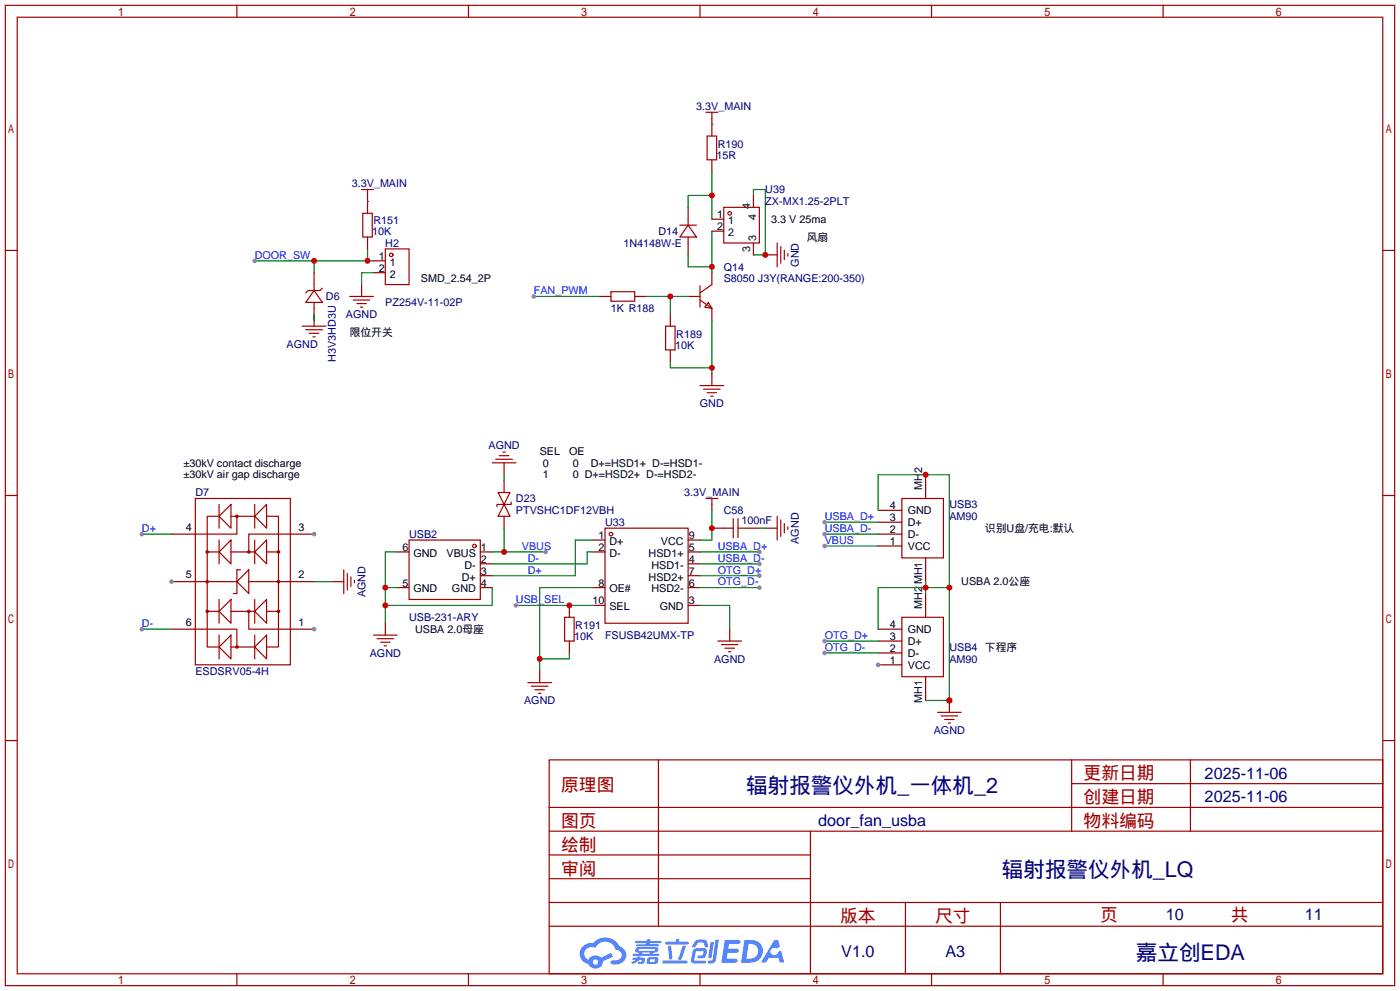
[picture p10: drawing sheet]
<svg xmlns="http://www.w3.org/2000/svg" width="299mm" height="212mm" viewBox="0 0 299 212" stroke-linecap="round" stroke-linejoin="round" font-family="sans-serif">
<g fill="none" stroke="#a10000" stroke-width=".25">
<path d="M1.1 1.1h297.2v209.6h-297.2zM3.7 3.7h292.1v204.5h-292.1zM50.7 1.1v2.6M100.2 1.1v2.6M149.7 1.1v2.6M199.3 1.1v2.6M248.8 1.1v2.6M1.1 53.5h2.6M295.8 53.5h2.5M1.1 105.9h2.6M295.8 105.9h2.5M1.1 158.3h2.6"/>
<path d="M295.8 158.3h2.5M117.5 162.4h178.3v45.8h-178.3zM117.5 177.7h178.3M117.5 172.6h178.3M140.8 162.4v35.6M173.4 177.7v30.5M229.2 162.4v15.3M229.2 167.5h66.6M254.6 162.4v15.3M117.5 182.8h55.9M117.5 198h178.3M117.5 192.9h178.3"/>
<path d="M117.5 187.8h55.9M193.7 192.9v15.3M214 192.9v15.3M50.7 208.2v2.5M100.2 208.2v2.5M149.7 208.2v2.5M199.3 208.2v2.5M248.8 208.2v2.5"/>
</g>
<g fill="#5487ff">
<path d="M155 200.9h2.7a.48 .48 0 0 1 .7 .4 .48 .48 0 0 1-.7 .5h-1.8l-.1 1h1.9a.43 .43 0 0 1 .4 .5 .43 .43 0 0 1-.5 .4l-2-.1-.2 1.3h1.7a.45 .45 0 0 1 .6 .2 .45 .45 0 0 1-.1 .6l-3.3 .1z"/>
<path d="M165.6 201h.8l.4 1.4-.7 .4a.84 .84 0 0 0-1.2 .2 .84 .84 0 0 0 .3 1.2 .84 .84 0 0 0 1.2-.4l.1-.3 .6-.3 .7 2.5h-1l-.3-1h-2.1l-.6 1h-1z"/>
<path d="M152 201.4h.7l-.5 3.2a.36 .36 0 0 1-.4 .3 .36 .36 0 0 1-.3-.4z"/>
<path d="M153 200.9h.8l-.7 4.3a1.13 1.13 0 0 1-1.7 .6l.1-.4 .8-.1 .1-.2z"/>
<path d="M148.7 201.2l.7-.3 1-.1a.77 .77 0 0 1 .8 .6l.3 .9-.1 .2h-.6l-.3-.9-.2-.1h-.9l-.7 1h-.7v-.2z"/>
<path d="M148.3 203l.5-.3h1.7a.81 .81 0 0 1 .7 .5 .81 .81 0 0 1-.1 .9 .81 .81 0 0 1-1 .8h-.6a.32 .32 0 0 1-.3-.4 .32 .32 0 0 1 .3-.3h.8l.2-.9-1.6 .1-.4 1.9h2.2a.32 .32 0 0 1 .3 .4 .32 .32 0 0 1-.4 .3h-2.2l-.5-.4-.1-.5z"/>
<path d="M141.7 205.3h5.1a.33 .33 0 0 1 .3 .4 .33 .33 0 0 1-.4 .3h-4.8l-.2-.2z"/>
<path d="M146 202.1h.7l-.6 2.1a.98 .98 0 0 1-.7 1l-.3-.3z"/>
<path d="M142.8 202.2h.7l.3 2.6a.34 .34 0 0 1-.3 .3 .34 .34 0 0 1-.3-.2z"/>
<path d="M142.4 201.3h2.1l.3-.6h.5l-.1 .6h1.8a.32 .32 0 0 1 .3 .3 .32 .32 0 0 1-.3 .3h-4.5l-.2-.1z"/>
<path d="M135.3 204.7h1l.1-.2h.6l-.1 .2h.9a.82 .82 0 0 1-.6 1.3h-.7v-.4h.7l.1-.4a.68 .68 0 0 0-1 .4l-1.1 .5-.2-.5 1-.4h-.7z"/>
<path d="M135.9 201.1h2.4l.1-.3h.7v.3h2.1l.3 .3-.3 .2h-2.2l-.1 .3h1.9l.2 .2-.2 .2h-4.6l-.1-.4h2.1v-.3h-2.2l-.2-.1z"/>
<path d="M159.2 200.9l-.7 4.9h1.7a2.5 2.5 0 0 0 3-2.5 2.5 2.5 0 0 0-3.1-2.4zM160.1 201.8a1.61 1.61 0 0 1 2.1 1.4 1.61 1.61 0 0 1-1.9 1.7h-.6z"/>
<path d="M136 202.7a.55 .55 0 0 0-.1 .7 .55 .55 0 0 0 .7 .2l.1 .3h-1.4v.4h5.5l.3-.2-.3-.2h-1.1l.1-.3a.7 .7 0 0 0 .9-.2 .7 .7 0 0 0 0-.9h-4.2zM136.6 202.9h3.4l.1 .1-.2 .2h-3.2zM137.4 203.6h1.7l-.2 .3h-1.4z"/>
<path d="M138.5 204.8a1.05 1.05 0 0 0 0 1.2 2.91 2.91 0 0 0 2.1-.2 .98 .98 0 0 0 .1-1.1l-1.7-.1zM139.1 205.1h.8l.1 .3-.2 .2h-.8z"/>
<path d="M124.7 202.2a2.23 2.23 0 0 0-.6 2.3 2.23 2.23 0 0 0 1.8 1.6 1.58 1.58 0 0 0 1.8 1 1.58 1.58 0 0 0 1.2-1.6l2.2-1-.4-.8-2.1 1a1.65 1.65 0 0 0-2.7 .5 1.47 1.47 0 0 1-.7-2.1 1.47 1.47 0 0 1 2.2-.4 2.3 2.3 0 0 1 2.3-1.4 2.3 2.3 0 0 1 2 1.8 1.12 1.12 0 0 1 1.3 1 1.12 1.12 0 0 1-1.1 1.2h-.7a.45 .45 0 0 0-.6 .3 .45 .45 0 0 0 .4 .6 2.21 2.21 0 0 0 2.3-.6 2.21 2.21 0 0 0 .5-2.3 2.13 2.13 0 0 0-1.4-1 3.3 3.3 0 0 0-5.5-.7l-1.2 .1zM126.8 205.7a.6 .6 0 0 1 1.2 0 .6 .6 0 0 1-1.2 0z"/>
</g>
<path d="M77.3 60.8v2.6" fill="none" stroke="#870000" stroke-width=".25"/>
<path d="M74.8 63.4h5.1M75.6 64.1h3.5M76.3 64.9h2.1M77.1 65.7h.5" fill="none" stroke="#a10000" stroke-width=".25"/>
<path d="M54.5 55.8h25.4M67.2 55.8v2.5M78.6 53.2v2.6" fill="none" stroke="#008700" stroke-width=".25"/>
<g fill="#c00">
<circle cx="78.6" cy="55.8" r=".63"/>
<circle cx="67.2" cy="55.8" r=".63"/>
</g>
<circle cx="54.5" cy="55.8" r=".51" fill="#999"/>
<g fill="none" stroke="#a10000" stroke-width=".25">
<path d="M77.3 40.5h2.6M77.6 45.6h2v5.1h-2zM78.6 40.5v1.3M82.4 53.2h5.1v7.6h-5.1zM64.6 69.7h5.1M65.4 70.5h3.6M66.2 71.2h2M66.9 72h.5M67.2 62.1l1.8 2.5h-3.6zM67.2 60.8v1.3M67.2 64.6v1.3M69 61.6l-.5 .5h-2.6l-.5 .5"/>
<path d="M130.7 62.4h5.1v2h-5.1zM149.7 64.1l2.6 1.8M149.7 61.1v4.6M151.5 64.6l.8 1.3-1.6-.2zM152.3 60.8l-2.6 1.8"/>
<circle cx="83.7" cy="54.5" r=".38"/>
</g>
<path d="M67.2 58.3v2.5M78.6 41.8v3.8M78.6 50.7v2.5M79.9 55.8h2.5M79.9 58.3h2.5M152.3 58.3v2.5M67.2 65.9v3.8M128.1 63.4h2.6M135.8 63.4h2.5M147.2 63.4h2.5M152.3 65.9v2.6" fill="none" stroke="#870000" stroke-width=".25"/>
<path d="M78.6 43.1h.1M79.9 58.3h-2.6v2.5M67.2 67.2v1.3M138.3 63.4h8.9M143.4 63.4v3.8" fill="none" stroke="#008700" stroke-width=".25"/>
<circle cx="143.4" cy="63.4" r=".63" fill="#c00"/>
<path d="M142.4 69.7h2v5.1h-2z" fill="none" stroke="#a10000" stroke-width=".25"/>
<path d="M143.4 67.2v2.5M143.4 74.8v2.5" fill="none" stroke="#870000" stroke-width=".25"/>
<path d="M143.4 77.3v1.3h8.9M152.3 68.5v11.4" fill="none" stroke="#008700" stroke-width=".25"/>
<circle cx="152.3" cy="78.6" r=".63" fill="#c00"/>
<path d="M114.2 63.4h13.9" fill="none" stroke="#008700" stroke-width=".25"/>
<circle cx="114.2" cy="63.4" r=".51" fill="#999"/>
<path d="M147.2 44.3v2.6M147.2 51.9v2.6" fill="none" stroke="#870000" stroke-width=".25"/>
<path d="M145.4 48.1h3.6M147.2 48.1l1.8 2.6h-3.6zM147.2 46.9v1.2M147.2 50.7v1.2" fill="none" stroke="#a10000" stroke-width=".25"/>
<path d="M147.2 54.5v2.5h5.1M152.3 49.4v8.9M161.2 41.8v-1.3h2.5v14h-2.5" fill="none" stroke="#008700" stroke-width=".25"/>
<circle cx="152.3" cy="57" r=".63" fill="#c00"/>
<path d="M152.3 25.3v1.2M163.7 54.5h2.5" fill="none" stroke="#870000" stroke-width=".25"/>
<path d="M151 24h2.5M152.3 24v1.3" fill="none" stroke="#a10000" stroke-width=".25"/>
<circle cx="163.7" cy="54.5" r=".63" fill="#c00"/>
<path d="M151.3 29.1h2v5.1h-2zM166.2 51.9v5.1M167 52.7v3.6M167.8 53.5v2M168.5 54.2v.5M149.7 82.4h5.1M150.5 83.2h3.6M151.3 83.9h2M152 84.7h.5" fill="none" stroke="#a10000" stroke-width=".25"/>
<path d="M152.3 26.5v2.6M152.3 34.2v2.5M152.3 79.9v2.5" fill="none" stroke="#870000" stroke-width=".25"/>
<path d="M152.3 26.5h.1M152.3 36.7v10.2M152.3 41.8h-5.1v2.5" fill="none" stroke="#008700" stroke-width=".25"/>
<circle cx="152.3" cy="41.8" r=".63" fill="#c00"/>
<g fill="none" stroke="#870000" stroke-width=".25">
<path d="M85 118h2.5M102.7 118h2.6M187.8 109.1h5.1M187.8 111.6h5.1M187.8 114.2h5.1M187.8 116.7h5.1M198 101.5v5.1M198 119.3v5M85 125.6h2.5M102.7 120.5h2.6M102.7 123.1h2.6M102.7 125.6h2.6"/>
<path d="M187.8 134.5h5.1M187.8 137h5.1M187.8 139.6h5.1M198 126.9v5.1M187.8 142.1h5.1M198 144.7v5"/>
</g>
<g fill="none" stroke="#a10000" stroke-width=".25">
<path d="M87.5 115.4h15.2v12.7h-15.2zM192.9 106.6h8.9v12.7h-8.9z"/>
<circle cx="101.5" cy="116.7" r=".38"/>
</g>
<circle cx="187.8" cy="142.1" r=".51" fill="#999"/>
<g fill="none" stroke="#a10000" stroke-width=".25">
<path d="M129.4 112.9h17.8v20.3h-17.8zM192.9 132h8.9v12.7h-8.9z"/>
<circle cx="130.7" cy="114.2" r=".38"/>
</g>
<path d="M126.9 115.4h2.5M126.9 118h2.5M147.2 115.4h2.5M147.2 118h2.5M126.9 125.6h2.5M126.9 129.4h2.5M147.2 125.6h2.5M147.2 129.4h2.5M147.2 120.5h2.5M147.2 123.1h2.5" fill="none" stroke="#870000" stroke-width=".25"/>
<path d="M187.8 109.1v-7.6h15.3v48.2h-5.1M198 124.3v2.6M203.1 125.6h-15.3v8.9" fill="none" stroke="#008700" stroke-width=".25"/>
<g fill="#c00">
<circle cx="198" cy="125.6" r=".63"/>
<circle cx="203.1" cy="125.6" r=".63"/>
<circle cx="203.1" cy="149.7" r=".63"/>
<circle cx="198" cy="101.5" r=".63"/>
</g>
<path d="M85 118h-2.6v15.2M82.4 125.6h2.6M105.3 125.6v3.8h-22.9" fill="none" stroke="#008700" stroke-width=".25"/>
<g fill="#c00">
<circle cx="82.4" cy="125.6" r=".63"/>
<circle cx="82.4" cy="129.4" r=".63"/>
</g>
<path d="M82.4 133.2v2.6" fill="none" stroke="#870000" stroke-width=".25"/>
<path d="M79.9 135.8h5.1M80.6 136.5h3.6M81.4 137.3h2M82.2 138h.5" fill="none" stroke="#a10000" stroke-width=".25"/>
<path d="M105.3 118h11.4M107.8 112.9v5.1" fill="none" stroke="#008700" stroke-width=".25"/>
<circle cx="107.8" cy="118" r=".63" fill="#c00"/>
<circle cx="116.7" cy="118" r=".51" fill="#999"/>
<path d="M126.9 118h-1.3v2.5h-20.3M126.9 115.4h-3.8v7.7h-17.8M149.7 118h12.7" fill="none" stroke="#008700" stroke-width=".25"/>
<circle cx="162.4" cy="118" r=".51" fill="#999"/>
<path d="M149.7 120.5h12.7" fill="none" stroke="#008700" stroke-width=".25"/>
<circle cx="162.4" cy="120.5" r=".51" fill="#999"/>
<path d="M149.7 123.1h12.7" fill="none" stroke="#008700" stroke-width=".25"/>
<circle cx="162.4" cy="123.1" r=".51" fill="#999"/>
<path d="M149.7 125.6h12.7" fill="none" stroke="#008700" stroke-width=".25"/>
<circle cx="162.4" cy="125.6" r=".51" fill="#999"/>
<path d="M176.4 137h11.4" fill="none" stroke="#008700" stroke-width=".25"/>
<circle cx="176.4" cy="137" r=".51" fill="#999"/>
<path d="M176.4 139.6h11.4" fill="none" stroke="#008700" stroke-width=".25"/>
<circle cx="176.4" cy="139.6" r=".51" fill="#999"/>
<path d="M176.4 114.2h11.4" fill="none" stroke="#008700" stroke-width=".25"/>
<circle cx="176.4" cy="114.2" r=".51" fill="#999"/>
<path d="M176.4 111.6h11.4" fill="none" stroke="#008700" stroke-width=".25"/>
<circle cx="176.4" cy="111.6" r=".51" fill="#999"/>
<path d="M203.1 149.7v2.6" fill="none" stroke="#870000" stroke-width=".25"/>
<circle cx="203.1" cy="149.7" r=".63" fill="#c00"/>
<path d="M151 106.6h2.5M152.3 106.6v1.2M153.5 137h5.1M154.3 137.8h3.6M155.1 138.6h2M155.8 139.3h.5M200.5 152.3h5.1M201.3 153h3.6M202.1 153.8h2M202.8 154.6h.5" fill="none" stroke="#a10000" stroke-width=".25"/>
<path d="M152.3 109.1v6.3h-2.6M149.7 129.4h6.4v5.1" fill="none" stroke="#008700" stroke-width=".25"/>
<path d="M152.3 107.8v1.3M152.3 112.9h2.5M159.9 112.9h2.5M156.1 134.5v2.5" fill="none" stroke="#870000" stroke-width=".25"/>
<circle cx="152.3" cy="112.9" r=".63" fill="#c00"/>
<path d="M154.8 112.9h2M156.8 110.9v4M157.9 110.9v4M157.9 112.9h2M166.2 110.4v5M167 111.1v3.6M167.8 111.9v2M168.5 112.6v.6" fill="none" stroke="#a10000" stroke-width=".25"/>
<path d="M163.7 112.9h2.5" fill="none" stroke="#870000" stroke-width=".25"/>
<path d="M162.4 112.9h1.3M121.8 139.6v1.2h-6.4M126.9 125.6h-11.5v17.8" fill="none" stroke="#008700" stroke-width=".25"/>
<circle cx="115.4" cy="140.8" r=".63" fill="#c00"/>
<path d="M115.4 143.4v2.5" fill="none" stroke="#870000" stroke-width=".25"/>
<path d="M112.9 145.9h5.1M113.7 146.7h3.5M114.4 147.4h2.1M115.2 148.2h.5" fill="none" stroke="#a10000" stroke-width=".25"/>
<path d="M176.4 116.7h11.4" fill="none" stroke="#008700" stroke-width=".25"/>
<circle cx="176.4" cy="116.7" r=".51" fill="#999"/>
<path d="M120.8 132h2v5h-2z" fill="none" stroke="#a10000" stroke-width=".25"/>
<path d="M121.8 129.4v2.6M121.8 137v2.6" fill="none" stroke="#870000" stroke-width=".25"/>
<path d="M110.4 129.4h16.5" fill="none" stroke="#008700" stroke-width=".25"/>
<circle cx="121.8" cy="129.4" r=".63" fill="#c00"/>
<circle cx="110.4" cy="129.4" r=".51" fill="#999"/>
<g fill="none" stroke="#a10000" stroke-width=".25">
<path d="M154.8 44.3h7.6v7.6h-7.6zM41.8 106.6h20.3v35.5h-20.3zM73.5 121.8v5.1M74.3 122.6v3.5M75.1 123.3v2M75.8 124.1v.5"/>
<circle cx="156.1" cy="45.6" r=".38"/>
</g>
<path d="M152.3 46.9h2.5M152.3 49.4h2.5M161.2 41.8v2.5M161.2 51.9v2.6M36.7 124.3h5.1M36.7 134.5h5.1M71 124.3h2.5" fill="none" stroke="#870000" stroke-width=".25"/>
<circle cx="36.7" cy="124.3" r=".51" fill="#999"/>
<path d="M36.7 114.2h5.1M62.1 114.2h5.1" fill="none" stroke="#870000" stroke-width=".25"/>
<circle cx="67.2" cy="114.2" r=".51" fill="#999"/>
<g fill="none" stroke="#a10000" stroke-width=".25">
<path d="M44.3 118h2.6M46.9 110.4h-2.6v27.9h2.6M46.9 110.4l2.5-2.6v5.1zM46.9 118l2.5-2.6v5.1zM46.9 107.8v5.1M46.9 115.4v5.1M49.4 118h5.1M49.4 110.4h5.1M54.5 110.4l2.5-2.6v5.1zM54.5 118l2.5-2.6v5.1zM54.5 107.8v5.1M54.5 115.4v5.1"/>
<path d="M57 110.4h2.6v27.9h-2.6M57 118h2.6M41.8 124.3h8.9M44.3 130.7h2.6M46.9 138.3l2.5-2.5v5zM46.9 128.1v5.1M46.9 135.8v5M49.4 128.1v5.1l-2.5-2.5zM49.4 130.7h5.1M49.4 138.3h5.1M51.4 121.8h-.7v5.1h-.8M53.2 121.8v5.1l-2.5-2.6z"/>
<path d="M53.2 124.3h8.9M54.5 138.3l2.5-2.5v5zM54.5 128.1v5.1M54.5 135.8v5M57 128.1v5.1l-2.5-2.5zM57 130.7h2.6"/>
<circle cx="44.3" cy="118" r=".25"/>
<circle cx="50.7" cy="110.4" r=".25"/>
<circle cx="53.2" cy="118" r=".25"/>
<circle cx="59.6" cy="118" r=".25"/>
<circle cx="44.3" cy="130.7" r=".25"/>
<circle cx="44.3" cy="124.3" r=".25"/>
<circle cx="50.7" cy="138.3" r=".25"/>
<circle cx="53.2" cy="130.7" r=".25"/>
<circle cx="59.6" cy="124.3" r=".25"/>
<circle cx="59.6" cy="130.7" r=".25"/>
</g>
<path d="M62.1 124.3h5.1M62.1 134.5h5.1" fill="none" stroke="#870000" stroke-width=".25"/>
<circle cx="67.2" cy="134.5" r=".51" fill="#999"/>
<path d="M50.7 110.4v3.8h-8.9M62.1 114.2h-8.9v3.8M41.8 134.5h8.9v3.8M53.2 130.7v3.8h8.9" fill="none" stroke="#a10000" stroke-width=".25"/>
<path d="M30.4 134.5h6.3M67.2 124.3h3.8" fill="none" stroke="#008700" stroke-width=".25"/>
<circle cx="30.4" cy="134.5" r=".51" fill="#999"/>
<path d="M30.4 114.2h6.3" fill="none" stroke="#008700" stroke-width=".25"/>
<circle cx="30.4" cy="114.2" r=".51" fill="#999"/>
<path d="M107.8 98.9v2.6M107.8 102.7v2.6M107.8 110.4v2.5" fill="none" stroke="#870000" stroke-width=".25"/>
<path d="M105.3 98.9h5.1M106 98.2h3.6M106.8 97.4h2M107.6 96.6h.5M106.6 105.3h2.5l-1.3 2.5zM107.8 107.8l1.3 2.6h-2.5zM109.3 107.3v.5h-3v.5" fill="none" stroke="#a10000" stroke-width=".25"/>
<path d="M107.8 101.5v1.2" fill="none" stroke="#008700" stroke-width=".25"/>
<g font-size="4.6" fill="#000080">
<text x="159.6" y="169.6">辐射报警仪外机_一体机_2</text>
<text x="214.3" y="187.4">辐射报警仪外机_LQ</text>
<text x="243" y="205.2">嘉立创EDA</text>
</g>
<g font-size="3.8" fill="#a00000">
<text x="231.8" y="166.6">更新日期</text>
<text x="120" y="169.2">原理图</text>
<text x="231.8" y="171.7">创建日期</text>
<text x="120" y="176.8">图页</text>
<text x="231.8" y="176.8">物料编码</text>
<text x="120" y="181.9">绘制</text>
<text x="120" y="186.9">审阅</text>
<text x="179.7" y="197.1">版本</text>
<text x="200" y="197.1">尺寸</text>
<text x="235.3" y="196.8">页</text>
<text x="263.3" y="196.8">共</text>
</g>
<g font-size="3.5" fill="#000080">
<text x="257.7" y="166.4">2025-11-06</text>
<text x="257.7" y="171.5">2025-11-06</text>
<text x="175" y="176.6">door_fan_usba</text>
<text x="249.4" y="196.6">10</text>
<text x="279.1" y="196.6">11</text>
<text x="180" y="204.5">V1.0</text>
<text x="202.2" y="204.5">A3</text>
</g>
<g font-size="2.3" fill="#000080">
<text x="148.9" y="23.5">3.3V_MAIN</text>
<text x="153.3" y="34">15R</text>
<text x="153.5" y="31.7">R190</text>
<text x="75.3" y="40.1">3.3V_MAIN</text>
<text x="163.7" y="41.3">U39</text>
<text x="79.9" y="47.9">R151</text>
<text x="163.7" y="43.9">ZX-MX1.25-2PLT</text>
<text x="79.6" y="50.2">10K</text>
<text x="82.4" y="52.8">H2</text>
<text x="133.3" y="52.8">1N4148W-E</text>
<text x="140.8" y="50.2">D14</text>
<text x="154.8" y="57.8">Q14</text>
<text x="170.9" y="57" transform="rotate(-90 170.9 57)">GND</text>
<text x="69.7" y="64.2">D6</text>
<text x="82.4" y="65.5">PZ254V-11-02P</text>
<text x="154.8" y="60.4">S8050 J3Y(RANGE:200-350)</text>
<text x="74" y="68">AGND</text>
<text x="130.7" y="66.7">1K R188</text>
<text x="61.3" y="74.3">AGND</text>
<text x="71.8" y="77.3" transform="rotate(-90 71.8 77.3)">H3V3HD3U</text>
<text x="144.4" y="74.6">10K</text>
<text x="144.7" y="72.3">R189</text>
<text x="149.7" y="87">GND</text>
<text x="104.5" y="95.9">AGND</text>
<text x="41.8" y="106.1">D7</text>
<text x="110.4" y="107.4">D23</text>
<text x="146.4" y="106.1">3.3V_MAIN</text>
<text x="110.4" y="109.9">PTVSHC1DF12VBH</text>
<text x="129.4" y="112.4">U33</text>
<text x="154.8" y="109.9">C58</text>
<text x="158.6" y="111.9">100nF</text>
<text x="203.1" y="108.6">USB3</text>
<text x="203.1" y="111.2">AM90</text>
<text x="87.5" y="115">USB2</text>
<text x="170.9" y="116.2" transform="rotate(-90 170.9 116.2)">AGND</text>
<text x="78.2" y="127.7" transform="rotate(-90 78.2 127.7)">AGND</text>
<text x="87.5" y="132.8">USB-231-ARY</text>
<text x="122.8" y="136.8">10K</text>
<text x="123.1" y="134.5">R191</text>
<text x="129.4" y="136.6">FSUSB42UMX-TP</text>
<text x="79.1" y="140.4">AGND</text>
<text x="152.7" y="141.7">AGND</text>
<text x="203.1" y="139.1">USB4 下程序</text>
<text x="203.1" y="141.7">AM90</text>
<text x="41.8" y="144.2">ESDSRV05-4H</text>
<text x="112.1" y="150.5">AGND</text>
<text x="199.7" y="156.9">AGND</text>
</g>
<g font-size="2.3">
<text x="153.4" y="46.6">1</text>
<text x="155.8" y="47.9">1</text>
<text x="160.4" y="44.7" transform="rotate(-90 160.4 44.7)">4</text>
<text x="161.7" y="47" transform="rotate(-90 161.7 47)">4</text>
<text x="165" y="47.7">3.3 V 25ma</text>
<text x="153.4" y="49.2">2</text>
<text x="155.8" y="50.4">2</text>
<text x="160.4" y="53.8" transform="rotate(-90 160.4 53.8)">3</text>
<text x="161.7" y="51.5" transform="rotate(-90 161.7 51.5)">3</text>
<text x="172.6" y="51.5">风扇</text>
<text x="81" y="55.5">1</text>
<text x="81" y="58.1">2</text>
<text x="83.4" y="56.8">1</text>
<text x="83.4" y="59.3">2</text>
<text x="90" y="60.4">SMD_2.54_2P</text>
<text x="74.8" y="71.8">限位开关</text>
<text x="39.2" y="99.7">±30kV contact discharge</text>
<text x="115.4" y="97.2">SEL</text>
<text x="116.1" y="99.7">0</text>
<text x="121.7" y="97.2">OE</text>
<text x="122.5" y="99.7">0</text>
<text x="126.4" y="99.7">D+=HSD1+ D-=HSD1-</text>
<text x="39.2" y="102.3">±30kV air gap discharge</text>
<text x="116.1" y="102.3">1</text>
<text x="122.5" y="102.3">0 D+=HSD2+ D-=HSD2-</text>
<text x="197.3" y="104.8" transform="rotate(-90 197.3 104.8)">MH2</text>
<text x="39.7" y="113.5">4</text>
<text x="63.9" y="113.5">3</text>
<text x="190.4" y="108.9">4</text>
<text x="190.4" y="111.4">3</text>
<text x="190.4" y="113.9">2</text>
<text x="194.2" y="109.9">GND</text>
<text x="194.2" y="112.4">D+</text>
<text x="210.7" y="113.7">识别U盘/充电:默认</text>
<text x="86.1" y="117.8">6</text>
<text x="88.4" y="119">GND</text>
<text x="95.5" y="119">VBUS</text>
<text x="102.9" y="117.8">1</text>
<text x="128" y="115.2">1</text>
<text x="128" y="117.8">2</text>
<text x="130.4" y="116.5">D+</text>
<text x="130.4" y="119">D-</text>
<text x="138.7" y="119">HSD1+</text>
<text x="141.4" y="116.5">VCC</text>
<text x="147.3" y="117.8">5</text>
<text x="147.3" y="115.2">9</text>
<text x="190.4" y="116.5">1</text>
<text x="194.2" y="115">D-</text>
<text x="194.2" y="117.5">VCC</text>
<text x="39.7" y="123.6">5</text>
<text x="63.9" y="123.6">2</text>
<text x="86.1" y="125.4">5</text>
<text x="98.8" y="124.1">D+</text>
<text x="99.4" y="121.6">D-</text>
<text x="102.9" y="120.3">2</text>
<text x="102.9" y="122.8">3</text>
<text x="102.9" y="125.4">4</text>
<text x="128" y="125.4">8</text>
<text x="138.7" y="124.1">HSD2+</text>
<text x="139.3" y="121.6">HSD1-</text>
<text x="147.3" y="120.3">4</text>
<text x="147.3" y="122.8">7</text>
<text x="147.3" y="125.4">6</text>
<text x="197.3" y="124.9" transform="rotate(-90 197.3 124.9)">MH1</text>
<text x="205.6" y="125.1">USBA 2.0公座</text>
<text x="88.4" y="126.6">GND</text>
<text x="96.7" y="126.6">GND</text>
<text x="126.7" y="129.2">10</text>
<text x="130.4" y="126.6">OE#</text>
<text x="130.4" y="130.5">SEL</text>
<text x="139.3" y="126.6">HSD2-</text>
<text x="141.1" y="130.5">GND</text>
<text x="147.3" y="129.2">3</text>
<text x="197.3" y="130.2" transform="rotate(-90 197.3 130.2)">MH2</text>
<text x="39.7" y="133.8">6</text>
<text x="63.9" y="133.8">1</text>
<text x="88.8" y="135.3">USBA 2.0母座</text>
<text x="190.4" y="134.3">4</text>
<text x="190.4" y="136.8">3</text>
<text x="194.2" y="135.3">GND</text>
<text x="194.2" y="137.8">D+</text>
<text x="190.4" y="139.3">2</text>
<text x="190.4" y="141.9">1</text>
<text x="194.2" y="140.4">D-</text>
<text x="194.2" y="142.9">VCC</text>
<text x="197.3" y="150.3" transform="rotate(-90 197.3 150.3)">MH1</text>
</g>
<g font-size="2.3" fill="#00f">
<text x="54.5" y="55.3">DOOR_SW</text>
<text x="114.2" y="62.9">FAN_PWM</text>
<text x="30.4" y="113.7">D+</text>
<text x="176.4" y="113.7">USBA_D-</text>
<text x="176.4" y="111.2">USBA_D+</text>
<text x="111.6" y="117.5">VBUS</text>
<text x="153.5" y="117.5">USBA_D+</text>
<text x="176.4" y="116.3">VBUS</text>
<text x="112.9" y="120.1">D-</text>
<text x="112.9" y="122.6">D+</text>
<text x="153.5" y="120.1">USBA_D-</text>
<text x="153.5" y="122.6">OTG_D+</text>
<text x="153.5" y="125.1">OTG_D-</text>
<text x="110.4" y="129">USB_SEL</text>
<text x="30.4" y="134">D-</text>
<text x="176.4" y="136.6">OTG_D+</text>
<text x="176.4" y="139.1">OTG_D-</text>
</g>
</svg>
